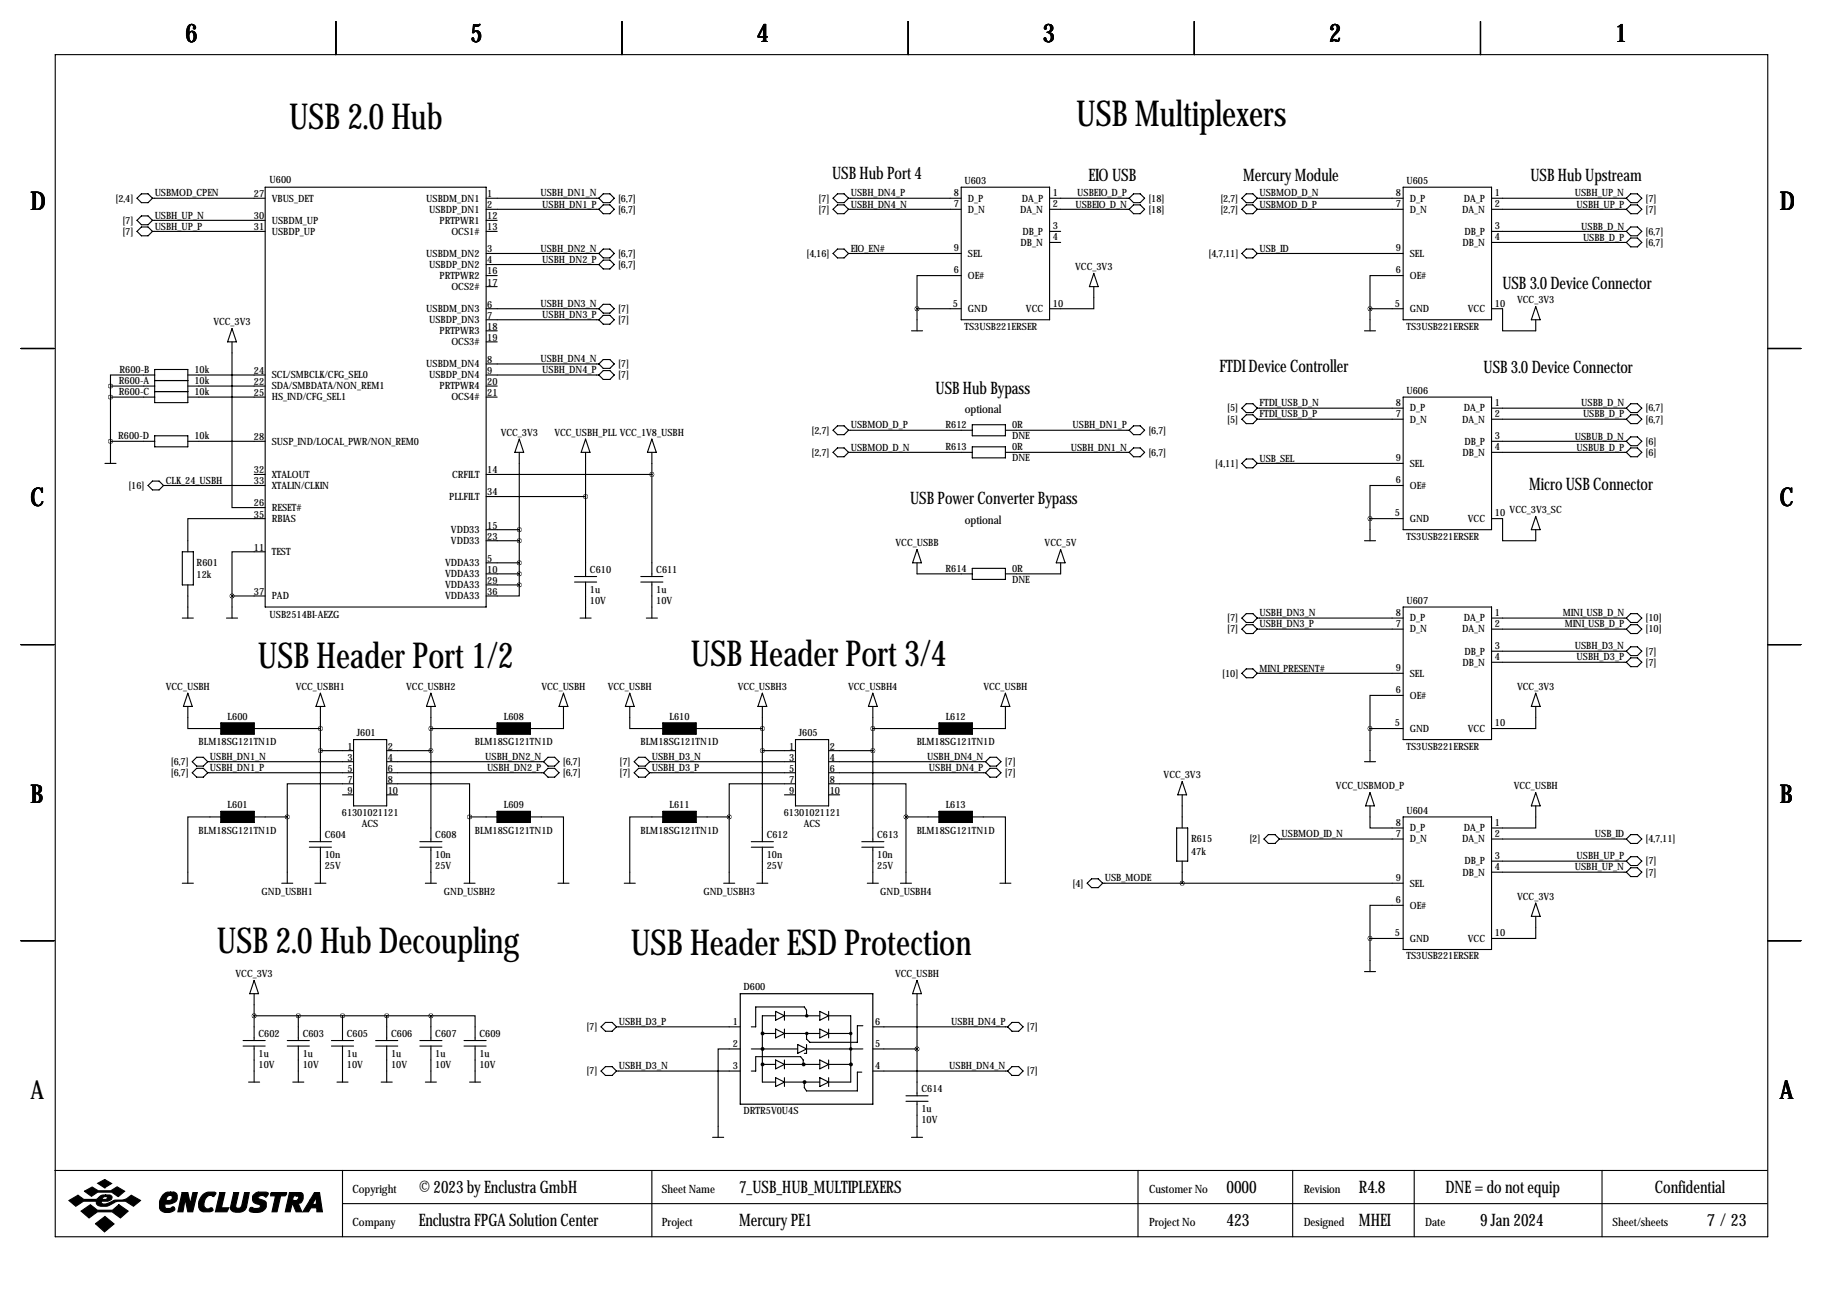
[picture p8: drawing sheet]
<svg xmlns="http://www.w3.org/2000/svg" width="419mm" height="297mm" viewBox="0 0 419 297" stroke-linecap="round" stroke-linejoin="round" font-family="sans-serif">
<g fill="none" stroke="#000" stroke-width=".25">
<path d="M12.7 12.6h393.7v271.7h-393.7zM77.2 4.9v7.7M143 4.9v7.7M208.8 4.9v7.7M274.6 4.9v7.7M340.4 4.9v7.7M31.5 45.6l1-1h1.5l1.1 1-1.1 1h-1.5zM31.5 50.7l1-1.1h1.5l1.1 1.1-1.1 1h-1.5zM31.5 53.2l1-1h1.5l1.1 1-1.1 1h-1.5zM35.1 45.6h25.9M35.1 53.2h25.9M35.1 50.7h25.9"/>
<path d="M61 43h50.8v96.6h-50.8zM111.8 45.6h25.9M111.8 53.2h2.5M111.8 50.7h2.5M111.8 48.1h25.9M111.8 58.3h25.9M137.7 45.6l1-1h1.5l1 1-1 1h-1.5zM138.7 57.3h1.5l1 1-1 1h-1.5l-1-1zM138.7 59.8h1.5l1 1-1 1h-1.5l-1-1zM138.7 47.1h1.5l1 1-1 1h-1.5l-1-1zM191.5 45.6l1-1h1.6l1 1-1 1h-1.6zM191.5 58.3l1-1h1.6l1 1-1 1h-1.6z"/>
<path d="M191.5 48.1l1-1h1.6l1 1-1 1h-1.6zM195.1 45.6h25.9M195.1 48.1h25.9M195.1 58.3h25.9M221 43h20.3v30.5h-20.3zM241.3 45.6h18.3M241.3 53.2h2.5M241.3 48.1h18.3M241.3 55.7h2.5M260.6 44.6h1.5l1 1-1 1h-1.5l-1-1zM260.6 47.1h1.5l1 1-1 1h-1.5l-1-1zM286.5 44.6h1.5l1.1 1-1.1 1h-1.5l-1-1z"/>
<path d="M286.5 57.3h1.5l1.1 1-1.1 1h-1.5l-1-1zM286.5 47.1h1.5l1.1 1-1.1 1h-1.5l-1-1zM289.1 45.6h33.5M289.1 48.1h33.5M289.1 58.3h33.5M322.6 43h20.3v30.5h-20.3zM342.9 45.6h31M342.9 53.2h31M342.9 48.1h31M342.9 55.7h31M373.9 45.6l1-1h1.5l1 1-1 1h-1.5zM373.9 48.1l1-1h1.5l1 1-1 1h-1.5z"/>
<path d="M373.9 53.2l1-1h1.5l1 1-1 1h-1.5zM374.9 54.7h1.5l1 1-1 1.1h-1.5l-1-1.1zM53.3 78.6v38.1h7.7M53.3 75.6l1.1 3h-2.1zM111.8 65.9h2.5M111.8 71h25.9M111.8 73.5h25.9M111.8 76.1h2.5M111.8 78.6h2.5M111.8 60.8h25.9M111.8 63.4h2.5M138.7 70h1.5l1 1-1 1h-1.5l-1-1z"/>
<path d="M138.7 72.5h1.5l1 1-1 1h-1.5l-1-1zM209.5 76.1h2.6M210.8 71v5.1M210.8 71h10.2M221 63.4h-10.2v7.6M251.5 65.9v5.1h-10.2M251.5 62.9l1 3h-2.1zM313.7 76.1h2.5M315 71h7.6M315 71v5.1M322.6 63.4h-7.6v7.6M342.9 71h2.5v5.1h7.7v-2.6"/>
<path d="M353.1 70.5l1 3h-2.1zM4.8 80.1h7.6M25.4 91.3h10.2M25.4 88.8h10.2M25.4 88.8v17.7M35.6 86.2h-10.2v2.6M35.6 84.9h7.6v7.7h-7.6zM35.6 87.5h7.6M35.6 90h7.6M43.2 86.2h17.8M43.2 91.3h17.8M43.2 88.8h17.8"/>
<path d="M111.8 86.2h25.9M111.8 91.3h2.5M111.8 88.8h2.5M111.8 83.7h25.9M138.7 82.7h1.5l1 1-1 1h-1.5l-1-1zM138.7 85.2h1.5l1 1-1 1h-1.5l-1-1zM191.5 98.9l1-1h1.6l1 1-1 1h-1.6zM195.1 98.9h28.4M223.5 97.6h7.6v2.6h-7.6zM231.1 98.9h28.5M260.6 97.9h1.5l1 1-1 1h-1.5l-1-1zM286.5 95.4h1.5l1.1 1-1.1 1h-1.5l-1-1z"/>
<path d="M286.5 92.8h1.5l1.1 1-1.1 1.1h-1.5l-1-1.1zM289.1 93.8h33.5M289.1 96.4h33.5M322.6 91.3h20.3v30.5h-20.3zM342.9 93.8h31M342.9 96.4h31M374.9 95.4h1.5l1 1-1 1h-1.5l-1-1zM374.9 92.8h1.5l1 1-1 1.1h-1.5l-1-1.1zM406.4 80.1h7.6M24.1 106.5h2.6M25.4 101.5h10.2M35.1 110.6h1.5l1 1-1 1h-1.5l-1.1-1z"/>
<path d="M35.6 100.2h7.6v2.5h-7.6zM37.6 111.6h23.4M43.2 101.5h17.8M58.4 109.1h2.6M61 119.2h-17.8v7.7M111.8 109.1h38.1M111.8 114.2h22.8M119.4 101l1 3h-2zM119.4 104v30.5M134.6 104v28.5M134.6 101l1 3h-2zM149.9 104v28.5"/>
<path d="M149.9 101l1 3h-2.1zM191.5 104l1-1h1.6l1 1-1 1h-1.6zM195.1 104h28.4M223.5 102.7h7.6v2.6h-7.6zM231.1 104h28.5M260.6 103h1.5l1 1-1 1h-1.5l-1-1zM286.5 105.5h1.5l1.1 1-1.1 1.1h-1.5l-1-1.1zM289.1 106.5h33.5M315 119.2h7.6M315 119.2v5.1M322.6 111.6h-7.6v7.6M342.9 119.2h2.5v5.1h7.7v-2.5"/>
<path d="M342.9 101.5h31M342.9 104h31M353.1 118.7l1 3.1h-2.1zM373.9 104l1-1h1.5l1 1-1 1h-1.5zM374.9 100.4h1.5l1 1.1-1 1h-1.5l-1-1zM41.9 126.9h2.5v7.6h-2.5zM43.2 134.5v7.6M53.3 137h7.7M53.3 137v5.1M61 126.9h-7.7v10.1M111.8 134.5h7.6M111.8 131.9h7.6"/>
<path d="M111.8 129.4h7.6M111.8 121.8h7.6M111.8 124.3h7.6M119.4 134.5v2.5h-7.6M132.1 132.5h5.1M132.1 133.8h5.1M134.6 133.8v8.3M147.3 132.5h5.1M147.3 133.8h5.1M149.9 133.8v8.3M210.8 129.4v2.5h12.7M210.8 126.4l1 3h-2z"/>
<path d="M223.5 130.7h7.6v2.5h-7.6zM243.8 129.4v2.5h-12.7M243.8 126.4l1.1 3h-2.1zM313.7 124.3h2.5M322.6 139.6h20.3v30.4h-20.3zM4.8 148.2h7.6M41.9 142.1h2.5M43.2 159.4l1 3h-2zM52.1 142.1h2.5M73.7 159.4l1 3h-2.1zM99.1 159.4l1 3h-2.1zM129.5 159.4l1.1 3h-2.1z"/>
<path d="M133.3 142.1h2.6M144.8 159.4l1 3h-2zM148.6 142.1h2.5M175.3 159.4l1 3h-2.1zM200.7 159.4l1 3h-2.1zM231.1 159.4l1.1 3h-2.1zM286.5 153.8h1.5l1.1 1-1.1 1h-1.5l-1-1zM286.5 143.6h1.5l1.1 1-1.1 1.1h-1.5l-1-1.1zM286.5 141.1h1.5l1.1 1-1.1 1h-1.5l-1-1zM289.1 142.1h33.5M289.1 144.6h33.5M289.1 154.8h33.5"/>
<path d="M322.6 159.9h-7.6v7.6M342.9 142.1h31M342.9 144.6h31M342.9 149.7h31M342.9 152.3h31M353.1 159.4l1 3h-2.1zM373.9 142.1l1-1h1.5l1 1-1 1h-1.5zM374.9 143.6h1.5l1 1-1 1.1h-1.5l-1-1.1zM374.9 148.7h1.5l1 1-1 1h-1.5l-1-1zM374.9 151.2h1.5l1 1.1-1 1h-1.5l-1-1zM406.4 148.2h7.6M43.2 162.4v5.1h7.6"/>
<path d="M44.2 175.1l1-1h1.5l1.1 1-1.1 1h-1.5zM44.2 177.7l1-1.1h1.5l1.1 1.1-1.1 1h-1.5zM47.8 175.1h33.5M47.8 177.7h33.5M50.8 166.2h7.6v2.6h-7.6zM58.4 167.5h15.3M73.7 172.6h7.6M73.7 162.4v31.1M81.3 170h7.6v15.3h-7.6zM88.9 172.6h10.2M88.9 175.1h36.1M88.9 177.7h36.1"/>
<path d="M99.1 162.4v31.1M99.1 167.5h15.2M114.3 166.2h7.6v2.6h-7.6zM125 175.1l1-1h1.5l1 1-1 1h-1.5zM125 177.7l1-1.1h1.5l1 1.1-1 1h-1.5zM129.5 162.4v5.1h-7.6M144.8 162.4v5.1h7.6M145.8 175.1l1-1h1.5l1.1 1-1.1 1h-1.5zM145.8 177.7l1-1.1h1.5l1.1 1.1-1.1 1h-1.5zM149.4 175.1h33.5M149.4 177.7h33.5M152.4 166.2h7.6v2.6h-7.6z"/>
<path d="M160 167.5h15.3M175.3 162.4v31.1M175.3 172.6h7.6M182.9 170h7.6v15.3h-7.6zM190.5 172.6h10.2M190.5 175.1h36.1M190.5 177.7h36.1M200.7 162.4v31.1M200.7 167.5h15.2M215.9 166.2h7.6v2.6h-7.6zM227.6 174.1h1.5l1 1-1 1h-1.5l-1-1zM227.6 176.6h1.5l1 1.1-1 1h-1.5l-1-1z"/>
<path d="M231.1 162.4v5.1h-7.6M271.8 179.7l1 3h-2zM313.7 175.1h2.5M315 167.5h7.6M315 167.5v7.6M353.1 162.4v5.1h-10.2M50.8 187.8h-7.6v15.3M50.8 186.5h7.6v2.6h-7.6zM58.4 187.8h7.6M66 187.8v15.3M71.1 193.5h5.1M71.1 194.8h5.1"/>
<path d="M73.7 194.8v8.3M78.7 182.7h2.6M81.3 180.2h-15.3v7.6M88.9 180.2h19v7.6M88.9 182.7h2.5M96.5 193.5h5.1M96.5 194.8h5.1M99.1 194.8v8.3M107.9 187.8h6.4M107.9 187.8v15.3M114.3 186.5h7.6v2.6h-7.6zM121.9 187.8h7.6v15.3"/>
<path d="M152.4 187.8h-7.6v15.3M152.4 186.5h7.6v2.6h-7.6zM160 187.8h7.6M167.6 187.8v15.3M172.7 193.5h5.1M172.7 194.8h5.1M175.3 194.8v8.3M180.3 182.7h2.6M182.9 180.2h-15.3v7.6M190.5 180.2h17.8v7.6M190.5 182.7h2.5M198.1 193.5h5.1"/>
<path d="M198.1 194.8h5.1M200.7 194.8v8.3M208.3 187.8h7.6M208.3 187.8v15.3M215.9 186.5h7.6v2.6h-7.6zM223.5 187.8h7.6v15.3M270.5 190.4h2.5v7.6h-2.5zM271.8 182.7v7.7M271.8 198v5.1M290.6 192.9l1-1h1.5l1 1-1 1h-1.5zM294.1 192.9h28.5M315 185.3v5.1h7.6"/>
<path d="M315 182.2l1 3.1h-2.1zM322.6 187.8h20.3v30.5h-20.3zM342.9 192.9h31M342.9 198h31M353.1 185.3v5.1h-10.2M353.1 182.2l1 3.1h-2.1zM373.9 192.9l1-1h1.5l1 1-1 1h-1.5zM374.9 197h1.5l1 1-1 1h-1.5l-1-1zM374.9 199.5h1.5l1 1-1 1h-1.5l-1-1zM4.8 216.3h7.6M41.9 203.1h2.5M64.8 203.1h2.5"/>
<path d="M72.4 203.1h2.5M97.8 203.1h2.5M106.7 203.1h2.5M128.3 203.1h2.5M143.5 203.1h2.5M166.4 203.1h2.5M174 203.1h2.5M199.4 203.1h2.5M207 203.1h2.5M229.9 203.1h2.5M249.9 203.1l1.1-1.1h1.5l1 1.1-1 1h-1.5zM253.5 203.1h69.1"/>
<path d="M315 215.8h7.6M315 215.8v7.6M322.6 208.1h-7.6v7.7M342.9 200.5h31M353.1 210.7v5.1h-10.2M353.1 207.6l1 3.1h-2.1zM406.4 216.3h7.6M55.9 239.2h5.1M58.4 228.5v10.7M58.4 233.5h40.7M58.4 225.4l1 3.1h-2zM66 239.2h5.1"/>
<path d="M68.6 233.5v5.7M76.2 239.2h5.1M78.7 233.5v5.7M86.4 239.2h5M88.9 233.5v5.7M96.5 239.2h5.1M99.1 233.5h10.1v5.7M99.1 233.5v5.7M106.7 239.2h5.1M138.2 236.1l1-1h1.5l1 1-1 1h-1.5zM141.7 236.1h28.5M175.3 237.6h3"/>
<path d="M178.3 233.5h-3v15.3h3M178.3 232.5l2 1-2 1.1zM178.3 236.6l2 1-2 1zM180.3 232.5v2.1M180.3 236.6v2M180.3 233.5h8.2M180.3 237.6h8.2M185.4 233.5v-1.2l-.5-.8h-11.2v4.6h-1M188.5 232.5l2 1-2 1.1zM188.5 236.6l2 1-2 1zM190.5 232.5v2.1M190.5 236.6v2"/>
<path d="M190.5 233.5h5.1v15.3h-5.1M190.5 237.6h5.1M198.4 235.8h-1.3v3.8h-10.9l-.8-.7v-1.3M200.7 236.1h30.9M210.8 228.5v23.4M210.8 225.4l1 3.1h-2zM231.6 236.1l1.1-1h1.5l1 1-1 1h-1.5zM313.7 223.4h2.5M55.9 240.5h5.1M57.1 248.8h2.6M58.4 240.5v8.3M66 240.5h5.1"/>
<path d="M67.3 248.8h2.5M68.6 240.5v8.3M76.2 240.5h5.1M77.5 248.8h2.5M78.7 240.5v8.3M86.4 240.5h5M87.6 248.8h2.6M88.9 240.5v8.3M96.5 240.5h5.1M97.8 248.8h2.5M99.1 240.5v8.3M106.7 240.5h5.1"/>
<path d="M107.9 248.8h2.6M109.2 240.5v8.3M138.2 246.2l1-1h1.5l1 1-1 1.1h-1.5zM141.7 246.2h28.5M170.2 241.2h-5.1v20.3M172.7 241.2h10.7M175.3 244.7h3M178.3 243.7l2 1-2 1zM178.3 247.8l2 1-2 1zM180.3 243.7v2M180.3 247.8v2M180.3 244.7h8.2"/>
<path d="M180.3 248.8h8.2M183.4 240.1l2 1.1-2 1zM184.7 244.7v-1l-.7-.8h-10.3v3.3h-1M185.4 240.1v2.1h-.5M185.4 241.2h13M188.5 243.7l2 1-2 1zM188.5 247.8l2 1-2 1zM190.5 243.7v2M190.5 247.8v2M190.5 244.7h5.1M198.1 246.5h-1v4.3h-11.7l-.5-.8v-1.2M200.7 241.2h10.1"/>
<path d="M200.7 246.2h30.9M208.3 251.9h5.1M208.3 253.2h5.1M210.8 253.2v8.3M231.6 246.2l1.1-1h1.5l1 1-1 1.1h-1.5zM12.6 269.1h393.7M78.7 269.1v15.2M78.7 276.7h327.6M149.9 269.1v15.2M163.8 261.5h2.6M209.5 261.5h2.6M261.6 269.1v15.2"/>
<path d="M297.2 269.1v15.2M325.1 269.1v15.2M368.3 269.1v15.2"/>
</g>
<g fill="#000" stroke="#000" stroke-width=".25">
<path d="M50.8 166.2h7.6v2.6h-7.6zM114.3 166.2h7.6v2.6h-7.6zM152.4 166.2h7.6v2.6h-7.6zM215.9 166.2h7.6v2.6h-7.6zM50.8 186.5h7.6v2.6h-7.6zM114.3 186.5h7.6v2.6h-7.6zM152.4 186.5h7.6v2.6h-7.6zM215.9 186.5h7.6v2.6h-7.6zM15.8 276l2.1-1.2 1.4 1h2.8l.3-.2a1.77 1.77 0 0 1 1.9-.9v.4l-.6 .2-.2 .5h.9l.3-.6-.4-.1v-.4h.9a.59 .59 0 0 1 .6 .7l-.2 .4-.8 .4h-1.4l-.1 .1 .1 .4a3.2 3.2 0 0 0 2.7-.7l.3-.1a4 4 0 0 0 3.8-1.1l2.1 1.2-1.6 1.3a4 4 0 0 0-5.5-.2 2.66 2.66 0 0 1-2.9-.2l-.1-.7h-3l-1.8 1.1zM19.4 273.9l1.8-1 1.4 .9h2.9l1.4-.9 1.8 1-1.5 1.2-1.5-1h-3.2l-1.5 .9zM22.5 272l1.6-.8 1.6 .9-1.6 1zM18.6 278.4l2.2-1.4 1.6 1.2h3.5l1.4-1.2 2.2 1.4-1.8 1.6-1.9-1.4h-3.4l-1.9 1.4z"/>
<path d="M37.4 274.7a1.75 1.75 0 0 1 1.8-.6v.7a.82 .82 0 0 0-.8 1.2h.6a.6 .6 0 0 0 .6-.5 .6 .6 0 0 0-.4-.7v-.7h.8l.5 .3a1.61 1.61 0 0 1 0 1.7 1.61 1.61 0 0 1-1.5 .7h-1v.9l.2 .1h.9l.7-.4 .4 .4a1.06 1.06 0 0 1-1.3 1 1.82 1.82 0 0 1-2.2-1.1 3.5 3.5 0 0 1 .7-3zM41.9 274.2h1.3l.5 2.6 .6-2.6h1.1l-1.1 4.4h-1.1l-.6-2.9-.5 2.9h-1.2zM46.7 274.6a2.78 2.78 0 0 1 2.9-.4l-.4 .9a1.32 1.32 0 0 0-2.1 .8l-.2 .8a.98 .98 0 0 0 1.1 1.2 .55 .55 0 0 1 .6-.2 .55 .55 0 0 1 .4 .6l-.7 .3-1.8-.1a1.79 1.79 0 0 1-.8-2.3zM50.5 274.2h1.2l-.8 3.5h1.7l-.4 .9h-2.7zM53.7 274.2h1.2l-.7 3.1a.73 .73 0 0 0 .7 .5 .73 .73 0 0 0 .7-.6l.6-3h1.1l-.7 3.4a2.28 2.28 0 0 1-3.6 .4v-.4zM58.3 274.7l.8-.6h2.1l.5 .2v.2l-.6 .7a.96 .96 0 0 0-1-.4 .96 .96 0 0 0-.8 .6l1.7 .8a1.71 1.71 0 0 1-.1 1.8 1.71 1.71 0 0 1-1.7 .8l-1.4-.2a.51 .51 0 0 1-.4-.7 .51 .51 0 0 1 .8-.2l1 .1a.52 .52 0 0 0 .6-.2 .52 .52 0 0 0-.2-.7 1.39 1.39 0 0 1-1.4-.6 1.39 1.39 0 0 1 .1-1.6zM62.2 274.4l.2-.2h3.5l-.1 .4-.3 .3h-1l-.8 3.7h-1.2l.8-3.7h-1.1zM66.5 274.2h1.7v.7h-.7l-.2 1.1h.9l.3-.3a.44 .44 0 0 0 .1-.5 .44 .44 0 0 0-.4-.3v-.7h1l.3 .2 .2 .3v.9a1.03 1.03 0 0 1-1.2 1l.9 2h-1.3l-.8-1.8h-.1l-.5 1.8h-1.1zM72.3 274.2h1.2l.6 4.4h-1.3v-.9h-1.3l-.6 .9h-1.3l1.7-2.7h1l-.4 .8 .2 .2h.4l.2-.2v-1.5l-.4 .7h-1zM21.9 281.3l2.2-1.6 2.1 1.7-2.2 1.8z"/>
</g>
<path d="M170.2 228.5h30.5v25.4h-30.5z" fill="none" stroke="#000" stroke-width=".28"/>
<g fill="none" stroke="#000" stroke-width=".38">
<circle cx="175.3" cy="237.6" r=".25"/>
<circle cx="185.5" cy="233.5" r=".2"/>
<circle cx="185.5" cy="237.6" r=".2"/>
<circle cx="195.6" cy="237.6" r=".2"/>
<circle cx="175.3" cy="241.2" r=".25"/>
<circle cx="175.3" cy="244.7" r=".25"/>
<circle cx="184.8" cy="244.7" r=".25"/>
<circle cx="185" cy="248.8" r=".25"/>
<circle cx="195.6" cy="241.2" r=".2"/>
<circle cx="195.6" cy="244.7" r=".25"/>
</g>
<circle cx="195.6" cy="241.2" r=".19" fill="#000"/>
<path d="M99 233.5a.05 .05 0 0 0 .1 0 .05 .05 0 0 0-.1 0zM78.7 233.5a.05 .05 0 0 0 .1 0 .05 .05 0 0 0-.1 0zM68.5 233.5a.05 .05 0 0 0 .1 0 .05 .05 0 0 0-.1 0zM58.4 233.5a.05 .05 0 0 0 .1 0 .05 .05 0 0 0-.1 0zM314.9 71a.05 .05 0 0 0 .1 0 .05 .05 0 0 0-.1 0zM210.8 71a.05 .05 0 0 0 .1 0 .05 .05 0 0 0-.1 0zM314.9 119.2a.05 .05 0 0 0 .1 0 .05 .05 0 0 0-.1 0zM175.2 172.6a.05 .05 0 0 0 .1 0 .05 .05 0 0 0-.1 0zM200.6 172.6a.05 .05 0 0 0 .1 0 .05 .05 0 0 0-.1 0zM200.6 167.5a.05 .05 0 0 0 .1 0 .05 .05 0 0 0-.1 0zM175.2 167.5a.05 .05 0 0 0 .1 0 .05 .05 0 0 0-.1 0zM73.6 172.6a.05 .05 0 0 0 .1 0 .05 .05 0 0 0-.1 0zM73.6 167.5a.05 .05 0 0 0 .1 0 .05 .05 0 0 0-.1 0zM99 167.5a.05 .05 0 0 0 .1 0 .05 .05 0 0 0-.1 0zM99 172.6a.05 .05 0 0 0 .1 0 .05 .05 0 0 0-.1 0zM66 187.8a.05 .05 0 0 0 .1 0 .05 .05 0 0 0-.1 0zM167.6 187.8a.05 .05 0 0 0 .1 0 .05 .05 0 0 0-.1 0zM208.2 187.8a.05 .05 0 0 0 .1 0 .05 .05 0 0 0-.1 0zM210.8 241.2a.05 .05 0 0 0 .1 0 .05 .05 0 0 0-.1 0zM149.8 109.1a.05 .05 0 0 0 .1 0 .05 .05 0 0 0-.1 0zM134.6 114.2a.05 .05 0 0 0 .1 0 .05 .05 0 0 0-.1 0zM53.3 137a.05 .05 0 0 0 .1 0 .05 .05 0 0 0-.1 0zM107.9 187.8a.05 .05 0 0 0 .1 0 .05 .05 0 0 0-.1 0zM314.9 167.5a.05 .05 0 0 0 .1 0 .05 .05 0 0 0-.1 0zM119.3 121.8a.05 .05 0 0 0 .1 0 .05 .05 0 0 0-.1 0zM119.3 124.3a.05 .05 0 0 0 .1 0 .05 .05 0 0 0-.1 0zM119.3 129.4a.05 .05 0 0 0 .1 0 .05 .05 0 0 0-.1 0zM314.9 215.8a.05 .05 0 0 0 .1 0 .05 .05 0 0 0-.1 0zM271.7 203.1a.05 .05 0 0 0 .1 0 .05 .05 0 0 0-.1 0zM119.3 134.5a.05 .05 0 0 0 .1 0 .05 .05 0 0 0-.1 0zM119.3 131.9a.05 .05 0 0 0 .1 0 .05 .05 0 0 0-.1 0z" fill="#000" stroke="#000" stroke-width="1"/>
<g font-size="8.2">
<text x="66.5" y="29.6">USB 2.0 Hub</text>
<text x="247.4" y="29.1">USB Multiplexers</text>
<text x="59.3" y="153.5">USB Header Port 1/2</text>
<text x="158.9" y="153">USB Header Port 3/4</text>
<text x="49.8" y="219.1">USB 2.0 Hub Decoupling</text>
<text x="145" y="219.6">USB Header ESD Protection</text>
</g>
<g font-size="5.9">
<text x="42.7" y="9.8">6</text>
<text x="108.2" y="9.8">5</text>
<text x="174" y="9.8">4</text>
<text x="239.8" y="9.8">3</text>
<text x="305.6" y="9.8">2</text>
<text x="371.3" y="9.8">1</text>
<text x="7" y="48.4">D</text>
<text x="409.2" y="48.4">D</text>
<text x="7" y="116.4">C</text>
<text x="409.2" y="116.4">C</text>
<text x="7" y="184.5">B</text>
<text x="409.2" y="184.5">B</text>
<text x="7" y="252.6">A</text>
<text x="409.2" y="252.6">A</text>
</g>
<g font-size="4">
<text x="191.3" y="41.2">USB Hub Port 4</text>
<text x="250.2" y="41.7">EIO USB</text>
<text x="285.8" y="41.7">Mercury Module</text>
<text x="351.8" y="41.7">USB Hub Upstream</text>
<text x="345.4" y="66.4">USB 3.0 Device Connector</text>
<text x="280.4" y="85.6">FTDI Device Controller</text>
<text x="341.1" y="85.9">USB 3.0 Device Connector</text>
<text x="215.1" y="90.6">USB Hub Bypass</text>
<text x="351.6" y="112.7">Micro USB Connector</text>
<text x="209.2" y="116">USB Power Converter Bypass</text>
<text x="96.3" y="274.2">© 2023 by Enclustra GmbH</text>
<text x="169.9" y="274.2">7_USB_HUB_MULTIPLEXERS</text>
<text x="281.9" y="274.2">0000</text>
<text x="312.4" y="274.2">R4.8</text>
<text x="332.3" y="274.2">DNE = do not equip</text>
<text x="380.4" y="274.2">Confidential</text>
<text x="96.3" y="281.8">Enclustra FPGA Solution Center</text>
<text x="169.9" y="281.8">Mercury PE1</text>
<text x="281.9" y="281.8">423</text>
<text x="312.4" y="281.8">MHEI</text>
<text x="340.3" y="281.8">9 Jan 2024</text>
<text x="392.4" y="281.8">7 / 23</text>
</g>
<g font-size="2.6">
<text x="221.8" y="95">optional</text>
<text x="221.8" y="120.4">optional</text>
<text x="81" y="274.2">Copyright</text>
<text x="152.1" y="274.2">Sheet Name</text>
<text x="264.2" y="274.2">Customer No</text>
<text x="299.7" y="274.2">Revision</text>
<text x="81" y="281.8">Company</text>
<text x="152.1" y="281.8">Project</text>
<text x="264.2" y="281.8">Project No</text>
<text x="299.7" y="281.8">Designed</text>
<text x="327.7" y="281.8">Date</text>
<text x="370.7" y="281.8">Sheet/sheets</text>
</g>
<g font-size="2.3">
<text x="26.6" y="46.3">[2,4]</text>
<text x="35.6" y="45.2">USBMOD_CPEN</text>
<text x="58.4" y="45.3">27</text>
<text x="62" y="42">U600</text>
<text x="62.5" y="46.3">VBUS_DET</text>
<text x="98" y="46.3">USBDM_DN1</text>
<text x="112" y="45.3">1</text>
<text x="112" y="47.9">2</text>
<text x="124.3" y="45.2">USBH_DN1_N</text>
<text x="124.7" y="47.7">USBH_DN1_P</text>
<text x="142.1" y="46.3">[6,7]</text>
<text x="188.2" y="46.3">[7]</text>
<text x="195.6" y="45.2">USBH_DN4_P</text>
<text x="195.6" y="47.7">USBH_DN4_N</text>
<text x="219.3" y="45.1">8</text>
<text x="219.3" y="47.6">7</text>
<text x="221.7" y="42.3">U603</text>
<text x="222.5" y="46.3">D_P</text>
<text x="234.9" y="46.3">DA_P</text>
<text x="242.1" y="45.1">1</text>
<text x="242.1" y="47.6">2</text>
<text x="247.2" y="47.7">USBEIO_D_N</text>
<text x="247.6" y="45.2">USBEIO_D_P</text>
<text x="264" y="46.3">[18]</text>
<text x="280.6" y="46.3">[2,7]</text>
<text x="289.6" y="47.7">USBMOD_D_P</text>
<text x="289.6" y="45.2">USBMOD_D_N</text>
<text x="320.9" y="45.1">8</text>
<text x="320.9" y="47.6">7</text>
<text x="323.3" y="42.3">U605</text>
<text x="324.1" y="46.3">D_P</text>
<text x="336.5" y="46.3">DA_P</text>
<text x="343.7" y="45.1">1</text>
<text x="343.7" y="47.6">2</text>
<text x="362.1" y="45.2">USBH_UP_N</text>
<text x="362.5" y="47.7">USBH_UP_P</text>
<text x="378.3" y="46.3">[7]</text>
<text x="28.1" y="51.4">[7]</text>
<text x="28.1" y="54">[7]</text>
<text x="35.6" y="50.3">USBH_UP_N</text>
<text x="35.6" y="52.8">USBH_UP_P</text>
<text x="58.4" y="50.4">30</text>
<text x="58.4" y="52.9">31</text>
<text x="62.5" y="51.4">USBDM_UP</text>
<text x="62.5" y="54">USBDP_UP</text>
<text x="98.7" y="48.9">USBDP_DN1</text>
<text x="101" y="51.4">PRTPWR1</text>
<text x="103.8" y="54">OCS1#</text>
<text x="112" y="52.9">13</text>
<text x="112" y="50.4">12</text>
<text x="142.1" y="48.9">[6,7]</text>
<text x="188.2" y="48.9">[7]</text>
<text x="222.5" y="48.9">D_N</text>
<text x="234.5" y="48.9">DA_N</text>
<text x="235.1" y="54">DB_P</text>
<text x="242.1" y="52.7">3</text>
<text x="264" y="48.9">[18]</text>
<text x="280.6" y="48.9">[2,7]</text>
<text x="324.1" y="48.9">D_N</text>
<text x="336.1" y="48.9">DA_N</text>
<text x="336.7" y="54">DB_P</text>
<text x="343.7" y="52.7">3</text>
<text x="363.5" y="52.8">USBB_D_N</text>
<text x="378.3" y="48.9">[7]</text>
<text x="378.3" y="54">[6,7]</text>
<text x="98" y="59">USBDM_DN2</text>
<text x="112" y="58">3</text>
<text x="124.3" y="57.9">USBH_DN2_N</text>
<text x="142.1" y="59">[6,7]</text>
<text x="185.4" y="59">[4,16]</text>
<text x="195.6" y="57.9">EIO_EN#</text>
<text x="219.3" y="57.8">9</text>
<text x="222.5" y="59">SEL</text>
<text x="234.6" y="56.5">DB_N</text>
<text x="242.1" y="55.2">4</text>
<text x="277.8" y="59">[4,7,11]</text>
<text x="289.6" y="57.9">USB_ID</text>
<text x="320.9" y="57.8">9</text>
<text x="324.1" y="59">SEL</text>
<text x="336.2" y="56.5">DB_N</text>
<text x="343.7" y="55.2">4</text>
<text x="363.9" y="55.3">USBB_D_P</text>
<text x="378.3" y="56.5">[6,7]</text>
<text x="98.7" y="61.6">USBDP_DN2</text>
<text x="101" y="64.1">PRTPWR2</text>
<text x="112" y="65.6">17</text>
<text x="112" y="60.6">4</text>
<text x="112" y="63.1">16</text>
<text x="124.7" y="60.4">USBH_DN2_P</text>
<text x="142.1" y="61.6">[6,7]</text>
<text x="219.3" y="62.9">6</text>
<text x="222.5" y="64.1">OE#</text>
<text x="247.2" y="62.1">VCC_3V3</text>
<text x="320.9" y="62.9">6</text>
<text x="324.1" y="64.1">OE#</text>
<text x="98" y="71.7">USBDM_DN3</text>
<text x="103.8" y="66.7">OCS2#</text>
<text x="112" y="70.7">6</text>
<text x="124.3" y="70.6">USBH_DN3_N</text>
<text x="142.1" y="71.7">[7]</text>
<text x="219" y="70.5">5</text>
<text x="222.5" y="71.7">GND</text>
<text x="235.9" y="71.7">VCC</text>
<text x="242.1" y="70.5">10</text>
<text x="320.6" y="70.5">5</text>
<text x="324.1" y="71.7">GND</text>
<text x="337.5" y="71.7">VCC</text>
<text x="343.7" y="70.5">10</text>
<text x="348.8" y="69.7">VCC_3V3</text>
<text x="49.1" y="74.8">VCC_3V3</text>
<text x="98.7" y="74.3">USBDP_DN3</text>
<text x="101" y="76.8">PRTPWR3</text>
<text x="112" y="73.3">7</text>
<text x="112" y="75.8">18</text>
<text x="124.7" y="73.1">USBH_DN3_P</text>
<text x="142.1" y="74.3">[7]</text>
<text x="221.7" y="75.8">TS3USB221ERSER</text>
<text x="323.3" y="75.8">TS3USB221ERSER</text>
<text x="103.8" y="79.4">OCS3#</text>
<text x="112" y="83.4">8</text>
<text x="112" y="78.3">19</text>
<text x="124.3" y="83.3">USBH_DN4_N</text>
<text x="27.3" y="88.3">R600-A</text>
<text x="27.5" y="85.7">R600-B</text>
<text x="44.7" y="85.7">10k</text>
<text x="44.7" y="88.3">10k</text>
<text x="58.4" y="86">24</text>
<text x="58.4" y="88.5">22</text>
<text x="62.5" y="87">SCL/SMBCLK/CFG_SEL0</text>
<text x="62.5" y="89.5">SDA/SMBDATA/NON_REM1</text>
<text x="98" y="84.4">USBDM_DN4</text>
<text x="98.7" y="87">USBDP_DN4</text>
<text x="101" y="89.5">PRTPWR4</text>
<text x="112" y="86">9</text>
<text x="112" y="88.5">20</text>
<text x="124.7" y="85.8">USBH_DN4_P</text>
<text x="142.1" y="84.4">[7]</text>
<text x="142.1" y="87">[7]</text>
<text x="27.3" y="90.8">R600-C</text>
<text x="44.7" y="90.8">10k</text>
<text x="58.4" y="91">25</text>
<text x="62.5" y="92.1">HS_IND/CFG_SEL1</text>
<text x="103.8" y="92.1">OCS4#</text>
<text x="112" y="91">21</text>
<text x="282.1" y="94.6">[5]</text>
<text x="289.6" y="96">FTDI_USB_D_P</text>
<text x="289.6" y="93.4">FTDI_USB_D_N</text>
<text x="320.9" y="93.3">8</text>
<text x="320.9" y="95.9">7</text>
<text x="323.3" y="90.5">U606</text>
<text x="324.1" y="94.6">D_P</text>
<text x="336.5" y="94.6">DA_P</text>
<text x="343.7" y="93.3">1</text>
<text x="343.7" y="95.9">2</text>
<text x="363.5" y="93.4">USBB_D_N</text>
<text x="363.9" y="96">USBB_D_P</text>
<text x="378.3" y="94.6">[6,7]</text>
<text x="27.2" y="101">R600-D</text>
<text x="44.7" y="101">10k</text>
<text x="58.4" y="101.2">28</text>
<text x="115.1" y="100.2">VCC_3V3</text>
<text x="127.5" y="100.2">VCC_USBH_PLL VCC_1V8_USBH</text>
<text x="186.6" y="99.7">[2,7]</text>
<text x="195.6" y="98.5">USBMOD_D_P</text>
<text x="217.4" y="98.4">R612</text>
<text x="232.7" y="98.4">0R</text>
<text x="232.7" y="101">DNE</text>
<text x="246.6" y="98.5">USBH_DN1_P</text>
<text x="264" y="99.7">[6,7]</text>
<text x="282.1" y="97.1">[5]</text>
<text x="324.1" y="97.1">D_N</text>
<text x="336.1" y="97.1">DA_N</text>
<text x="343.7" y="101">3</text>
<text x="362.1" y="101.1">USBUB_D_N</text>
<text x="378.3" y="97.1">[6,7]</text>
<text x="62.5" y="102.2">SUSP_IND/LOCAL_PWR/NON_REM0</text>
<text x="186.6" y="104.8">[2,7]</text>
<text x="195.6" y="103.6">USBMOD_D_N</text>
<text x="217.4" y="103.5">R613</text>
<text x="232.7" y="103.5">0R</text>
<text x="232.7" y="106">DNE</text>
<text x="246.2" y="103.6">USBH_DN1_N</text>
<text x="264" y="104.8">[6,7]</text>
<text x="279.4" y="107.3">[4,11]</text>
<text x="289.6" y="106.1">USB_SEL</text>
<text x="320.9" y="106">9</text>
<text x="324.1" y="107.3">SEL</text>
<text x="336.2" y="104.8">DB_N</text>
<text x="336.7" y="102.2">DB_P</text>
<text x="343.7" y="103.5">4</text>
<text x="362.5" y="103.6">USBUB_D_P</text>
<text x="378.3" y="104.8">[6]</text>
<text x="378.3" y="102.2">[6]</text>
<text x="29.5" y="112.4">[16]</text>
<text x="38.1" y="111.2">CLK_24_USBH</text>
<text x="58.4" y="108.8">32</text>
<text x="58.4" y="111.4">33</text>
<text x="62.5" y="109.8">XTALOUT</text>
<text x="62.5" y="112.4">XTALIN/CLKIN</text>
<text x="103.9" y="109.8">CRFILT</text>
<text x="112" y="108.8">14</text>
<text x="112" y="113.9">34</text>
<text x="320.9" y="111.1">6</text>
<text x="324.1" y="112.4">OE#</text>
<text x="58.4" y="116.4">26</text>
<text x="58.4" y="119">35</text>
<text x="62.5" y="117.5">RESET#</text>
<text x="103.3" y="114.9">PLLFILT</text>
<text x="320.6" y="118.7">5</text>
<text x="343.7" y="118.7">10</text>
<text x="347.1" y="118">VCC_3V3_SC</text>
<text x="62.5" y="120">RBIAS</text>
<text x="103.7" y="122.5">VDD33</text>
<text x="103.7" y="125.1">VDD33</text>
<text x="112" y="121.5">15</text>
<text x="112" y="124.1">23</text>
<text x="205.9" y="125.6">VCC_USBB</text>
<text x="240.2" y="125.6">VCC_5V</text>
<text x="323.3" y="124.1">TS3USB221ERSER</text>
<text x="324.1" y="120">GND</text>
<text x="337.5" y="120">VCC</text>
<text x="45.2" y="130.2">R601</text>
<text x="58.4" y="126.6">11</text>
<text x="62.5" y="127.6">TEST</text>
<text x="102.4" y="130.2">VDDA33</text>
<text x="112" y="129.1">5</text>
<text x="112" y="131.7">10</text>
<text x="135.6" y="131.7">C610</text>
<text x="150.9" y="131.7">C611</text>
<text x="217.4" y="131.4">R614</text>
<text x="232.7" y="131.4">0R</text>
<text x="45.2" y="133">12k</text>
<text x="58.4" y="136.8">37</text>
<text x="62.5" y="137.8">PAD</text>
<text x="102.4" y="132.7">VDDA33</text>
<text x="102.4" y="135.2">VDDA33</text>
<text x="102.4" y="137.8">VDDA33</text>
<text x="112" y="134.2">29</text>
<text x="112" y="136.8">36</text>
<text x="135.6" y="136.3">1u</text>
<text x="150.9" y="136.3">1u</text>
<text x="232.7" y="134">DNE</text>
<text x="62" y="142.1">USB2514BI-AEZG</text>
<text x="135.6" y="138.8">10V</text>
<text x="150.9" y="138.8">10V</text>
<text x="282.1" y="142.9">[7]</text>
<text x="289.6" y="141.7">USBH_DN3_N</text>
<text x="320.9" y="141.6">8</text>
<text x="323.3" y="138.8">U607</text>
<text x="324.1" y="142.9">D_P</text>
<text x="336.5" y="142.9">DA_P</text>
<text x="343.7" y="141.6">1</text>
<text x="359.3" y="141.7">MINI_USB_D_N</text>
<text x="378.3" y="142.9">[10]</text>
<text x="282.1" y="145.4">[7]</text>
<text x="289.6" y="144.2">USBH_DN3_P</text>
<text x="320.9" y="144.1">7</text>
<text x="324.1" y="145.4">D_N</text>
<text x="336.1" y="145.4">DA_N</text>
<text x="343.7" y="144.1">2</text>
<text x="343.7" y="149.2">3</text>
<text x="359.7" y="144.2">MINI_USB_D_P</text>
<text x="362.1" y="149.3">USBH_D3_N</text>
<text x="378.3" y="145.4">[10]</text>
<text x="281" y="155.6">[10]</text>
<text x="289.6" y="154.4">MINI_PRESENT#</text>
<text x="320.9" y="154.3">9</text>
<text x="324.1" y="155.6">SEL</text>
<text x="336.2" y="153">DB_N</text>
<text x="336.7" y="150.5">DB_P</text>
<text x="343.7" y="151.8">4</text>
<text x="362.5" y="151.9">USBH_D3_P</text>
<text x="378.3" y="150.5">[7]</text>
<text x="378.3" y="153">[7]</text>
<text x="38.1" y="158.6">VCC_USBH</text>
<text x="68" y="158.6">VCC_USBH1</text>
<text x="93.4" y="158.6">VCC_USBH2</text>
<text x="124.5" y="158.6">VCC_USBH</text>
<text x="139.7" y="158.6">VCC_USBH</text>
<text x="169.6" y="158.6">VCC_USBH3</text>
<text x="195" y="158.6">VCC_USBH4</text>
<text x="226.1" y="158.6">VCC_USBH</text>
<text x="320.9" y="159.4">6</text>
<text x="324.1" y="160.6">OE#</text>
<text x="348.8" y="158.6">VCC_3V3</text>
<text x="52.3" y="165.5">L600</text>
<text x="115.8" y="165.5">L608</text>
<text x="153.9" y="165.5">L610</text>
<text x="217.4" y="165.5">L612</text>
<text x="320.6" y="167">5</text>
<text x="343.7" y="167">10</text>
<text x="45.7" y="171.3">BLM18SG121TN1D</text>
<text x="79.9" y="172.3">1</text>
<text x="82" y="169.3">J601</text>
<text x="89.2" y="172.3">2</text>
<text x="109.2" y="171.3">BLM18SG121TN1D</text>
<text x="147.3" y="171.3">BLM18SG121TN1D</text>
<text x="181.5" y="172.3">1</text>
<text x="183.6" y="169.3">J605</text>
<text x="190.8" y="172.3">2</text>
<text x="210.8" y="171.3">BLM18SG121TN1D</text>
<text x="323.3" y="172.3">TS3USB221ERSER</text>
<text x="324.1" y="168.3">GND</text>
<text x="337.5" y="168.3">VCC</text>
<text x="39.3" y="175.9">[6,7]</text>
<text x="39.3" y="178.4">[6,7]</text>
<text x="48.3" y="174.7">USBH_DN1_N</text>
<text x="48.3" y="177.3">USBH_DN1_P</text>
<text x="79.9" y="174.9">3</text>
<text x="79.9" y="177.4">5</text>
<text x="79.9" y="179.9">7</text>
<text x="89.2" y="174.9">4</text>
<text x="89.2" y="177.4">6</text>
<text x="89.2" y="179.9">8</text>
<text x="111.6" y="174.7">USBH_DN2_N</text>
<text x="112" y="177.3">USBH_DN2_P</text>
<text x="129.4" y="175.9">[6,7]</text>
<text x="129.4" y="178.4">[6,7]</text>
<text x="142.4" y="175.9">[7]</text>
<text x="142.4" y="178.4">[7]</text>
<text x="149.9" y="174.7">USBH_D3_N</text>
<text x="149.9" y="177.3">USBH_D3_P</text>
<text x="181.5" y="174.9">3</text>
<text x="181.5" y="177.4">5</text>
<text x="181.5" y="179.9">7</text>
<text x="190.8" y="174.9">4</text>
<text x="190.8" y="177.4">6</text>
<text x="190.8" y="179.9">8</text>
<text x="213.2" y="174.7">USBH_DN4_N</text>
<text x="213.6" y="177.3">USBH_DN4_P</text>
<text x="231" y="175.9">[7]</text>
<text x="231" y="178.4">[7]</text>
<text x="267.5" y="178.9">VCC_3V3</text>
<text x="52.3" y="185.8">L601</text>
<text x="79.9" y="182.5">9</text>
<text x="89.2" y="182.5">10</text>
<text x="115.8" y="185.8">L609</text>
<text x="153.9" y="185.8">L611</text>
<text x="181.5" y="182.5">9</text>
<text x="190.8" y="182.5">10</text>
<text x="217.4" y="185.8">L613</text>
<text x="307.1" y="181.5">VCC_USBMOD_P</text>
<text x="348" y="181.5">VCC_USBH</text>
<text x="45.7" y="191.6">BLM18SG121TN1D</text>
<text x="78.6" y="187.6">61301021121</text>
<text x="83.2" y="190.1">ACS</text>
<text x="109.2" y="191.6">BLM18SG121TN1D</text>
<text x="147.3" y="191.6">BLM18SG121TN1D</text>
<text x="180.2" y="187.6">61301021121</text>
<text x="184.8" y="190.1">ACS</text>
<text x="210.8" y="191.6">BLM18SG121TN1D</text>
<text x="320.9" y="189.9">8</text>
<text x="323.3" y="187.1">U604</text>
<text x="324.1" y="191.1">D_P</text>
<text x="336.5" y="191.1">DA_P</text>
<text x="343.7" y="189.9">1</text>
<text x="74.7" y="192.6">C604</text>
<text x="74.7" y="197.2">10n</text>
<text x="100.1" y="192.6">C608</text>
<text x="100.1" y="197.2">10n</text>
<text x="176.3" y="192.6">C612</text>
<text x="176.3" y="197.2">10n</text>
<text x="201.7" y="192.6">C613</text>
<text x="201.7" y="197.2">10n</text>
<text x="273.8" y="193.7">R615</text>
<text x="273.8" y="196.5">47k</text>
<text x="287.2" y="193.7">[2]</text>
<text x="294.6" y="192.5">USBMOD_ID_N</text>
<text x="320.9" y="192.4">7</text>
<text x="324.1" y="193.7">D_N</text>
<text x="336.1" y="193.7">DA_N</text>
<text x="343.7" y="192.4">2</text>
<text x="343.7" y="197.5">3</text>
<text x="362.5" y="197.6">USBH_UP_P</text>
<text x="366.7" y="192.5">USB_ID</text>
<text x="378.3" y="193.7">[4,7,11]</text>
<text x="74.7" y="199.8">25V</text>
<text x="100.1" y="199.8">25V</text>
<text x="176.3" y="199.8">25V</text>
<text x="201.7" y="199.8">25V</text>
<text x="246.6" y="203.8">[4]</text>
<text x="254" y="202.7">USB_MODE</text>
<text x="320.9" y="202.6">9</text>
<text x="324.1" y="203.8">SEL</text>
<text x="336.2" y="201.3">DB_N</text>
<text x="336.7" y="198.7">DB_P</text>
<text x="343.7" y="200">4</text>
<text x="362.1" y="200.1">USBH_UP_N</text>
<text x="378.3" y="198.7">[7]</text>
<text x="378.3" y="201.3">[7]</text>
<text x="60.1" y="205.9">GND_USBH1</text>
<text x="102" y="205.9">GND_USBH2</text>
<text x="161.7" y="205.9">GND_USBH3</text>
<text x="202.4" y="205.9">GND_USBH4</text>
<text x="320.9" y="207.6">6</text>
<text x="324.1" y="208.9">OE#</text>
<text x="348.8" y="206.9">VCC_3V3</text>
<text x="320.6" y="215.3">5</text>
<text x="343.7" y="215.3">10</text>
<text x="323.3" y="220.6">TS3USB221ERSER</text>
<text x="324.1" y="216.5">GND</text>
<text x="337.5" y="216.5">VCC</text>
<text x="54.2" y="224.6">VCC_3V3</text>
<text x="170.9" y="227.7">D600</text>
<text x="205.8" y="224.6">VCC_USBH</text>
<text x="59.4" y="238.4">C602</text>
<text x="69.6" y="238.4">C603</text>
<text x="79.8" y="238.4">C605</text>
<text x="89.9" y="238.4">C606</text>
<text x="100.1" y="238.4">C607</text>
<text x="110.2" y="238.4">C609</text>
<text x="134.8" y="236.8">[7]</text>
<text x="142.2" y="235.7">USBH_D3_P</text>
<text x="168.5" y="235.6">1</text>
<text x="201.2" y="235.6">6</text>
<text x="218.6" y="235.7">USBH_DN4_P</text>
<text x="236.1" y="236.8">[7]</text>
<text x="59.4" y="242.9">1u</text>
<text x="59.4" y="245.5">10V</text>
<text x="69.6" y="242.9">1u</text>
<text x="69.6" y="245.5">10V</text>
<text x="79.8" y="242.9">1u</text>
<text x="79.8" y="245.5">10V</text>
<text x="89.9" y="242.9">1u</text>
<text x="89.9" y="245.5">10V</text>
<text x="100.1" y="242.9">1u</text>
<text x="100.1" y="245.5">10V</text>
<text x="110.2" y="242.9">1u</text>
<text x="110.2" y="245.5">10V</text>
<text x="142.2" y="245.8">USBH_D3_N</text>
<text x="168.5" y="240.7">2</text>
<text x="168.5" y="245.7">3</text>
<text x="201.2" y="240.7">5</text>
<text x="201.2" y="245.7">4</text>
<text x="218.2" y="245.8">USBH_DN4_N</text>
<text x="134.8" y="247">[7]</text>
<text x="211.8" y="251.1">C614</text>
<text x="236.1" y="247">[7]</text>
<text x="170.9" y="256.2">DRTR5V0U4S</text>
<text x="211.8" y="255.6">1u</text>
<text x="211.8" y="258.2">10V</text>
</g>
</svg>
